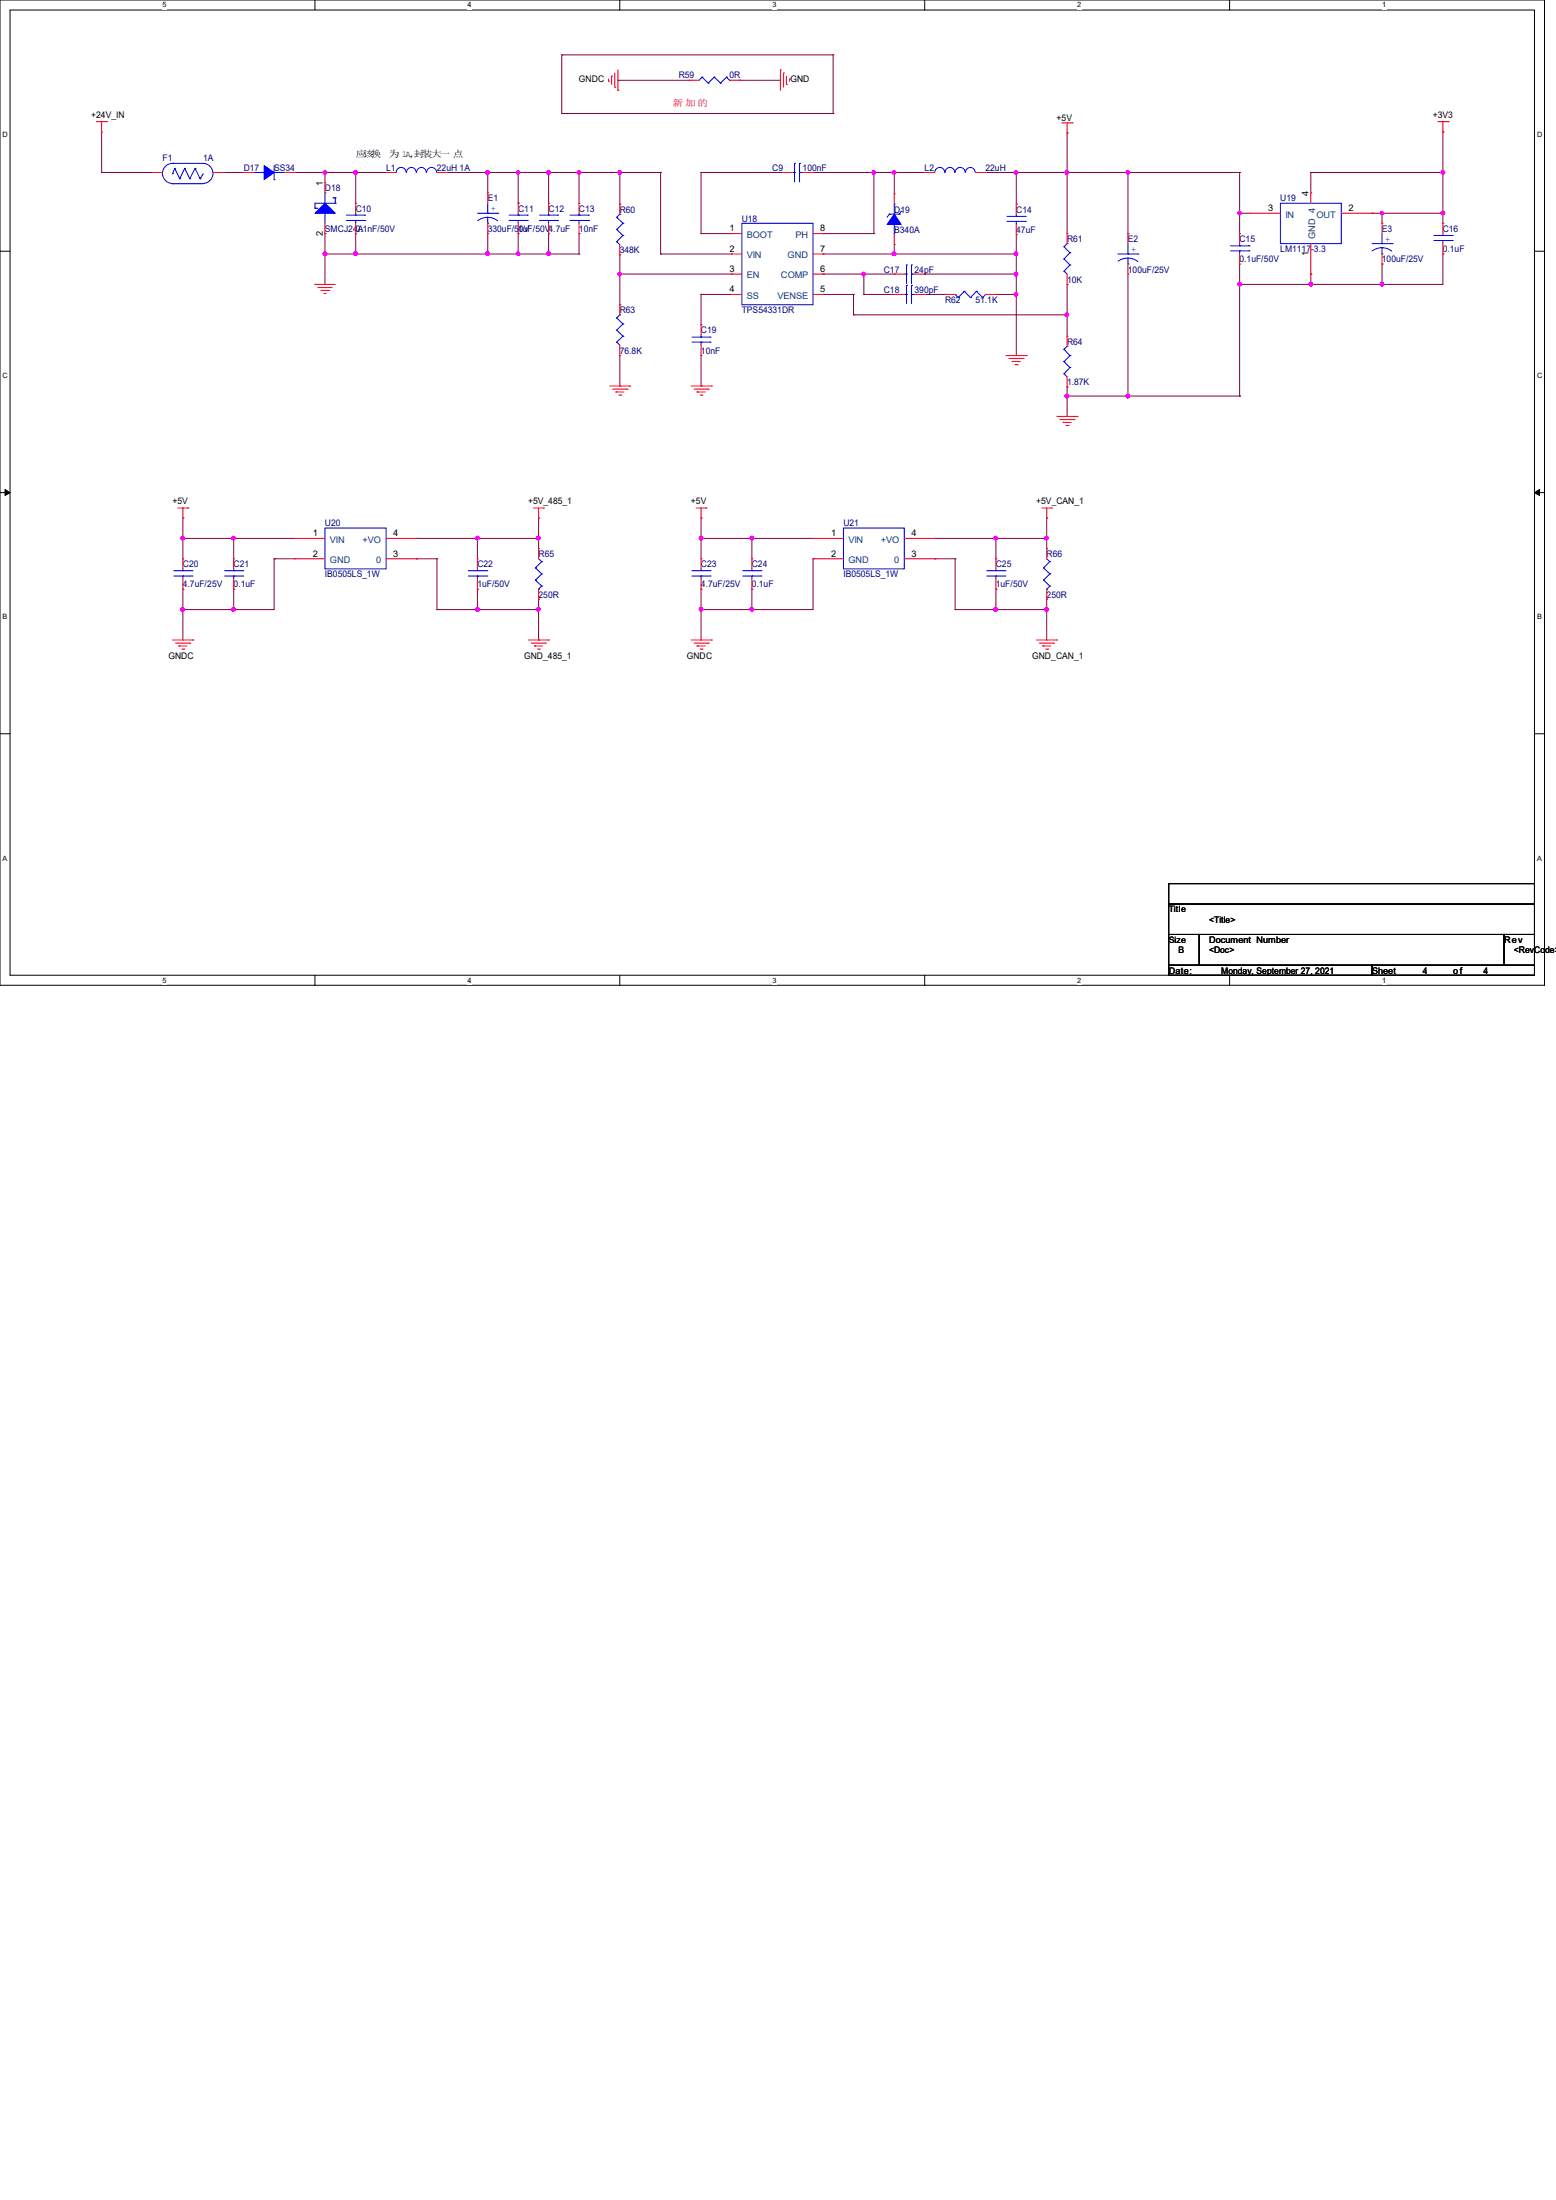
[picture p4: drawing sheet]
<svg xmlns="http://www.w3.org/2000/svg" width="210mm" height="297mm" viewBox="0 0 210 297" stroke-linecap="round" stroke-linejoin="round" font-family="sans-serif">
<path d="M0 0h208.4v133h-208.4zM1.4 1.4h205.7v130.3h-205.7z" fill="none" stroke="#000" stroke-width=".13"/>
<g fill="#fff">
<path d="M21.9 .1h.6v1.1h-.6z"/>
<path d="M21.9 131.8h.6v1.1h-.6z"/>
</g>
<path d="M42.5 0v1.4M42.5 131.7v1.3" fill="none" stroke="#000" stroke-width=".13"/>
<g fill="#fff">
<path d="M63.1 .1h.5v1.1h-.5z"/>
<path d="M63.1 131.8h.5v1.1h-.5z"/>
</g>
<path d="M83.7 0v1.4M83.7 131.7v1.3" fill="none" stroke="#000" stroke-width=".13"/>
<g fill="#fff">
<path d="M104.2 .1h.6v1.1h-.6z"/>
<path d="M104.2 131.8h.6v1.1h-.6z"/>
</g>
<path d="M124.8 0v1.4M124.8 131.7v1.3" fill="none" stroke="#000" stroke-width=".13"/>
<g fill="#fff">
<path d="M145.4 .1h.5v1.1h-.5z"/>
<path d="M145.4 131.8h.5v1.1h-.5z"/>
</g>
<path d="M165.9 0v1.4M165.9 131.7v1.3" fill="none" stroke="#000" stroke-width=".13"/>
<g fill="#fff">
<path d="M186.5 .1h.6v1.1h-.6z"/>
<path d="M186.5 131.8h.6v1.1h-.6z"/>
<path d="M.3 17.6h.8v1.1h-.8z"/>
<path d="M207.4 17.6h.8v1.1h-.8z"/>
<path d="M.3 50.2h.8v1.1h-.8z"/>
<path d="M207.4 50.2h.8v1.1h-.8z"/>
</g>
<path d="M0 33.9h1.4M207.1 33.9h1.3" fill="none" stroke="#000" stroke-width=".13"/>
<g fill="#fff">
<path d="M.3 82.8h.7v1.1h-.7z"/>
<path d="M207.4 82.8h.7v1.1h-.7z"/>
</g>
<path d="M0 66.5h1.4M207.1 66.5h1.3" fill="none" stroke="#000" stroke-width=".13"/>
<path d="M.7 66.1l.7 .4-.7 .4zM207.1 66.5l.7-.4v.8z" fill="#000" stroke="#000" stroke-width=".13"/>
<g fill="#fff">
<path d="M.3 115.3h.7v1.1h-.7z"/>
<path d="M207.4 115.3h.7v1.1h-.7z"/>
</g>
<path d="M0 99.1h1.4M207.1 99.1h1.3M157.7 119.3h49.4v2.7h-49.4zM157.7 122h49.4v4.2h-49.4zM157.7 126.2h4.1v4.1h-4.1zM157.7 130.3h27.5v1.4h-27.5zM161.8 126.2h41.2v4.1h-41.2zM185.2 130.3h21.9v1.4h-21.9zM203 126.2h4.1v4.1h-4.1z" fill="none" stroke="#000" stroke-width=".13"/>
<g fill="none" stroke="#800040" stroke-width=".13">
<path d="M13.7 17.8v5.5M75.8 15.3h.1M75.8 7.4h.1M75.8 7.4v7.9M75.8 15.3h36.6M75.8 7.4h36.6M83.4 10.8h.1M83.4 10.8h9.6M99.8 10.8h.1M99.8 10.8h5.5M112.4 15.3h.1M112.4 7.4h.1"/>
<path d="M112.4 7.4v7.9M144 17.9h.1M144 17.9v13.6M194.7 17.8h.1M194.7 17.8v12.3M13.7 23.3h.1M13.7 23.3h6.9M20.6 23.3h.1M30.1 23.3h.1M30.1 23.3h2.8M39.8 23.3h.1M39.8 23.3h12.3"/>
<path d="M43.9 31.5h.1M43.9 34.3h.1M43.9 23.3h.1M43.9 34.3h34.2M43.9 23.3v1.4M43.9 31.5v6.9M48 31.5h.1M48 34.3h.1M48 23.3h.1M48 23.3v4.1M48 31.5v2.8M52.1 23.3h.1"/>
<path d="M60.3 23.3h28.9M65.8 34.3h.1M65.8 23.3h.1M65.8 23.3v2.7M65.8 31.5v2.8M69.9 31.5h.1M69.9 23.3h.1M69.9 27.4h.1M69.9 34.3h.1M69.9 23.3v4.1M69.9 31.5v2.8M74 23.3h.1"/>
<path d="M74 34.3h.1M74 31.5h.1M74 23.3v4.1M74 31.5v2.8M78.1 23.3h.1M78.1 31.5h.1M78.1 34.3h.1M78.1 23.3v4.1M78.1 31.5v2.8M83.7 23.3h.1M83.7 37h.1M83.7 27.6h.1"/>
<path d="M83.7 23.3v4.3M83.7 34.4v6.7M83.7 37h15M89.2 34.3h.1M89.2 23.3h.1M89.2 34.3h9.5M89.2 23.3v11M94.6 39.8h.1M94.6 31.5h.1M94.6 23.3h.1M94.6 23.3h11M94.6 23.3v8.2"/>
<path d="M94.6 39.8v4.1M94.6 39.8h4.1M94.6 31.5h4.1M109.7 23.3h.1M109.7 23.3h15.1M111.1 31.5h.1M111.1 34.3h.1M111.1 37h.1M111.1 39.8h.1M111.1 34.3h26.1M111.1 39.8h4.1M111.1 31.5h6.8"/>
<path d="M111.1 37h9.6M115.2 39.8h.1M115.2 39.8v2.7M116.6 37h.1M116.6 39.8h.1M116.6 39.8h4.1M116.6 37v2.8M117.9 23.3h.1M117.9 31.5h.1M117.9 23.3v8.2M120.7 34.3h.1M120.7 23.3h.1"/>
<path d="M120.7 23.3v2.9M120.7 33v1.3M124.8 23.3h.1M124.8 37h.1M124.8 39.8h2.8M124.8 37h12.4M127.6 39.8h.1M133 23.3h.1M133 23.3h34.3M134.4 39.8h.1M134.4 39.8h2.8M137.2 23.3h.1"/>
<path d="M137.2 31.7h.1M137.2 34.3h.1M137.2 37h.1M137.2 39.8h.1M137.2 27.6h.1M137.2 23.3v4.3M137.2 31.7v16.3M144 38.4h.1M144 23.3h.1M144 38.4v7M152.2 31.5h.1M152.2 23.3h.1"/>
<path d="M152.2 23.3v8.2M152.2 37v16.5M167.3 28.8h.1M167.3 23.3h.1M167.3 38.4h.1M167.3 28.8h1.4M167.3 23.3v8.2M167.3 35.6v17.9M176.9 37h.1M176.9 38.4h.1M176.9 23.3h.1M176.9 23.3h17.8"/>
<path d="M176.9 23.3v2.7M176.9 37v1.4M185.2 28.8h.1M185.2 28.8h9.5M186.5 35.6h.1M186.5 38.4h.1M186.5 28.8h.1M186.5 28.8v1.3M186.5 35.6v2.8M194.7 23.3h.1M194.7 28.8h.1M194.7 34.3h.1"/>
<path d="M194.7 34.3v4.1h-27.4M83.7 41.1h.1M83.7 52.1h.1M83.7 48v4.1M94.6 52.1h.1M94.6 48v4.1M115.2 42.5h.1M115.2 42.5h28.8M144 42.5h.1M144 52.2h.1M144 53.5h.1M144 52.2v4"/>
<path d="M144 53.5h23.3M152.2 53.5h.1M167.3 53.5h.1M24.7 72.7h.1M24.7 69.9h.1M24.7 79.5h.1M24.7 72.7h15.1M24.7 69.9v5.5M24.7 79.5v6.9M31.5 72.7h.1M31.5 79.5h.1M31.5 72.7v2.7"/>
<path d="M31.5 79.5v2.8M37 75.4h.1M37 75.4h2.8M37 75.4v6.9h-12.3M56.2 72.7h.1M56.2 75.4h.1M56.2 75.4h2.8M56.2 72.7h16.5M59 75.4h.1M59 75.4v6.9M64.4 72.7h.1M64.4 79.5h.1"/>
<path d="M64.4 72.7v2.7M64.4 79.5v2.8M72.7 69.9h.1M72.7 72.7h.1M72.7 69.9v4.1M94.6 72.7h.1M94.6 69.9h.1M94.6 79.5h.1M94.6 72.7h15.1M94.6 69.9v5.5M94.6 79.5v6.9M101.5 79.5h.1"/>
<path d="M101.5 72.7h.1M101.5 72.7v2.7M101.5 79.5v2.8M109.7 75.4h.1M109.7 75.4v6.9h-15.1M126.2 72.7h.1M126.2 75.4h.1M126.2 75.4h2.7M126.2 72.7h15.1M128.9 75.4h.1M128.9 75.4v6.9M134.4 79.5h.1"/>
<path d="M134.4 72.7h.1M134.4 72.7v2.7M134.4 79.5v2.8M141.3 69.9h.1M141.3 72.7h.1M141.3 69.9v4.1M24.7 82.3h.1M31.5 82.3h.1M59 82.3h.1M59 82.3h13.7M64.4 82.3h.1M72.7 80.9h.1"/>
<path d="M72.7 86.4h.1M72.7 80.9v5.5M94.6 82.3h.1M101.5 82.3h.1M128.9 82.3h.1M128.9 82.3h12.4M134.4 82.3h.1M141.3 82.3h.1M141.3 80.9h.1M141.3 80.9v5.5"/>
</g>
<g fill="#f0f" stroke="#f0f" stroke-width=".13">
<circle cx="31.5" cy="72.6" r=".25"/>
<circle cx="24.6" cy="72.6" r=".25"/>
<circle cx="83.6" cy="37" r=".24"/>
<circle cx="117.9" cy="23.3" r=".24"/>
<circle cx="137.1" cy="23.3" r=".25"/>
<circle cx="120.6" cy="23.3" r=".25"/>
<circle cx="120.6" cy="34.2" r=".25"/>
<circle cx="137.1" cy="37" r=".25"/>
<circle cx="137.1" cy="34.2" r=".25"/>
<circle cx="144" cy="42.5" r=".24"/>
<circle cx="144" cy="53.5" r=".25"/>
<circle cx="137.1" cy="39.8" r=".25"/>
<circle cx="74" cy="23.3" r=".25"/>
<circle cx="83.6" cy="23.3" r=".24"/>
<circle cx="78.1" cy="23.3" r=".25"/>
<circle cx="194.7" cy="28.8" r=".24"/>
<circle cx="186.5" cy="38.3" r=".24"/>
<circle cx="176.9" cy="38.4" r=".25"/>
<circle cx="48" cy="34.2" r=".25"/>
<circle cx="65.8" cy="34.2" r=".25"/>
<circle cx="48" cy="23.3" r=".25"/>
<circle cx="43.9" cy="34.2" r=".25"/>
<circle cx="69.9" cy="34.2" r=".24"/>
<circle cx="74" cy="34.2" r=".25"/>
<circle cx="43.9" cy="23.3" r=".25"/>
<circle cx="144" cy="23.3" r=".25"/>
<circle cx="167.3" cy="28.8" r=".24"/>
<circle cx="152.2" cy="23.3" r=".24"/>
<circle cx="116.5" cy="37" r=".25"/>
<circle cx="186.5" cy="28.8" r=".23"/>
<circle cx="194.7" cy="23.3" r=".25"/>
<circle cx="167.3" cy="38.4" r=".25"/>
<circle cx="31.5" cy="82.3" r=".25"/>
<circle cx="24.6" cy="82.3" r=".25"/>
<circle cx="72.6" cy="72.6" r=".25"/>
<circle cx="64.4" cy="72.6" r=".25"/>
<circle cx="64.4" cy="82.3" r=".25"/>
<circle cx="72.6" cy="82.3" r=".25"/>
<circle cx="94.6" cy="72.6" r=".25"/>
<circle cx="94.6" cy="82.3" r=".25"/>
<circle cx="101.5" cy="82.3" r=".25"/>
<circle cx="134.4" cy="82.3" r=".25"/>
<circle cx="141.2" cy="82.3" r=".25"/>
<circle cx="134.4" cy="72.6" r=".25"/>
<circle cx="141.2" cy="72.6" r=".25"/>
<circle cx="101.5" cy="72.6" r=".25"/>
<circle cx="65.8" cy="23.3" r=".25"/>
<circle cx="69.9" cy="23.3" r=".24"/>
<circle cx="152.2" cy="53.5" r=".24"/>
</g>
<g fill="none" stroke="#f00" stroke-width=".13">
<path d="M13 16.4h1.4M13.7 17.8h.1M13.7 16.4v1.4M14.4 16.4h.1M82.1 11h.1M82.1 10.7v.3M82.5 10.3h.1M82.5 10.3v1.1M83 11.8h.1M83 9.9v1.9M83.4 12.2h.1M83.4 9.4v2.8"/>
<path d="M93 10.8h.1M93 10.8h1.4M98.5 10.8h1.3M99.8 10.8h.1M105.3 9.4h.1M105.3 9.4v2.8M105.7 9.9h.1M105.7 9.9v1.9M106.1 11.4h.1M106.1 10.3v1.1M106.6 10.7h.1M106.6 10.7v.3"/>
<path d="M143.3 16.6h1.4M144 17.9h.1M144 16.6v1.3M144.7 16.6h.1M194.1 16.4h1.4M194.7 17.8h.1M194.7 16.4v1.4M195.5 16.4h.1M20.6 23.3h.1M20.6 23.3h1.3M28.8 23.3h1.3M30.1 23.3h.1"/>
<path d="M32.9 23.3h.1M32.9 23.3h1.4M38.4 23.3h1.4M39.8 23.3h.1M42.5 38.4h.1M42.5 38.4h2.8M42.9 38.8h.1M42.9 38.8h1.9M43.3 39.2h1.1M43.7 39.6h.1M43.7 39.6h.3M43.9 31.5h.1"/>
<path d="M43.9 24.7h.1M43.9 24.7v1.3M43.9 30.1v1.4M44.4 39.2h.1M48 27.4h.1M48 31.5h.1M48 27.4v1.4M48 30.1v1.4M52.1 23.3h.1M52.1 23.3h1.4M59 23.3h1.3M60.3 23.3h.1"/>
<path d="M65.8 26h.1M65.8 31.5h.1M65.8 26v1.4M65.8 30.1v1.4M69.9 27.4h.1M69.9 31.5h.1M69.9 27.4v1.4M69.9 30.1v1.4M74 27.4h.1M74 31.5h.1M74 27.4v1.4M74 30.1v1.4"/>
<path d="M78.1 27.4h.1M78.1 31.5h.1M78.1 27.4v1.4M78.1 30.1v1.4M83.7 34.4h.1M83.7 27.6h.1M83.7 27.6v1.3M83.7 33v1.4M98.7 31.5h.1M98.7 34.3h.1M98.7 37h.1M98.7 39.8h.1"/>
<path d="M98.7 37h1.4M98.7 39.8h1.4M98.7 31.5h1.4M98.7 34.3h1.4M105.6 23.3h.1M105.6 23.3h1.4M108.3 23.3h1.4M109.7 23.3h.1M109.7 37h1.4M109.7 39.8h1.4M109.7 31.5h1.4M109.7 34.3h1.4"/>
<path d="M111.1 39.8h.1M111.1 37h.1M111.1 34.3h.1M111.1 31.5h.1M120.7 37h.1M120.7 39.8h.1M120.7 33h.1M120.7 26.2h.1M120.7 37h1.3M120.7 39.8h1.3M120.7 26.2v1.4M120.7 31.7v1.3"/>
<path d="M123.4 37h1.4M123.4 39.8h1.4M124.8 37h.1M124.8 39.8h.1M124.8 23.3h.1M124.8 23.3h1.4M127.6 39.8h.1M127.6 39.8h1.3M131.7 23.3h1.3M133 23.3h.1M133 39.8h1.4M134.4 39.8h.1"/>
<path d="M137.2 27.6h.1M137.2 31.7h.1M137.2 27.6v1.3M137.2 30.3v1.4M144 38.4h.1M144 31.5h.1M144 31.5v1.4M144 37v1.4M152.2 31.5h.1M152.2 37h.1M152.2 31.5v1.4M152.2 35.6v1.4"/>
<path d="M167.3 31.5h.1M167.3 35.6h.1M167.3 31.5v1.4M167.3 34.3v1.3M168.7 28.8h.1M168.7 28.8h4.1M176.9 37h.1M176.9 26h.1M176.9 26v1.4M176.9 32.9v4.1M181 28.8h4.2M185.2 28.8h.1"/>
<path d="M186.5 30.1h.1M186.5 35.6h.1M186.5 30.1v1.4M186.5 34.3v1.3M194.7 30.1h.1M194.7 34.3h.1M194.7 30.1v1.4M194.7 32.9v1.4M82.3 52.1h2.7M82.7 52.5h1.9M83.1 52.9h.1M83.1 52.9h1.1"/>
<path d="M83.5 53.3h.3M83.7 48h.1M83.7 41.1h.1M83.7 41.1v1.4M83.7 46.6v1.4M83.8 53.3h.1M84.6 52.5h.1M85 52.1h.1M93.3 52.1h2.7M93.7 52.5h1.9M94.1 52.9h.1M94.1 52.9h1.1"/>
<path d="M94.5 53.3h.2M94.6 43.9h.1M94.6 48h.1M94.6 43.9v1.4M94.6 46.6v1.4M94.7 53.3h.1M95.6 52.5h.1M96 52.1h.1M135.8 48h2.7M136.2 48.4h1.9M136.6 48.8h.1M136.6 48.8h1.1"/>
<path d="M137 49.2h.3M137.3 49.2h.1M138.1 48.4h.1M138.5 48h.1M142.6 56.2h2.8M143 56.6h1.9M143.5 57h.1M143.5 57h1.1M143.8 57.4h.3M144 52.2h.1M144 45.4h.1M144 45.4v1.3"/>
<path d="M144 50.9v1.3M144.1 57.4h.1M144.9 56.6h.1M145.4 56.2h.1M24 68.6h1.4M24.7 69.9h.1M24.7 75.4h.1M24.7 79.5h.1M24.7 68.6v1.3M24.7 75.4v1.4M24.7 78.1v1.4M25.4 68.6h.1"/>
<path d="M31.5 75.4h.1M31.5 79.5h.1M31.5 75.4v1.4M31.5 78.1v1.4M39.8 72.7h.1M39.8 75.4h.1M39.8 72.7h4.1M39.8 75.4h4.1M52.1 72.7h4.1M52.1 75.4h4.1M56.2 75.4h.1M56.2 72.7h.1"/>
<path d="M64.4 75.4h.1M64.4 79.5h.1M64.4 75.4v1.4M64.4 78.1v1.4M72 68.6h1.4M72.7 69.9h.1M72.7 74h.1M72.7 68.6v1.3M72.7 74v1.4M72.7 79.5v1.4M73.4 68.6h.1M93.9 68.6h1.4"/>
<path d="M94.6 69.9h.1M94.6 75.4h.1M94.6 79.5h.1M94.6 68.6v1.3M94.6 75.4v1.4M94.6 78.1v1.4M95.3 68.6h.1M101.5 75.4h.1M101.5 79.5h.1M101.5 75.4v1.4M101.5 78.1v1.4M109.7 72.7h.1"/>
<path d="M109.7 75.4h.1M109.7 72.7h4.1M109.7 75.4h4.1M122 72.7h4.2M122 75.4h4.2M126.2 75.4h.1M126.2 72.7h.1M134.4 75.4h.1M134.4 79.5h.1M134.4 75.4v1.4M134.4 78.1v1.4M140.6 68.6h1.3"/>
<path d="M141.3 69.9h.1M141.3 74h.1M141.3 68.6v1.3M141.3 74v1.4M141.3 79.5v1.4M141.9 68.6h.1M23.3 86.4h2.7M23.7 86.8h1.9M24.1 87.2h.1M24.1 87.2h1.1M24.6 87.6h.2M24.8 87.6h.1"/>
<path d="M25.6 86.8h.1M26 86.4h.1M71.3 86.4h2.7M71.7 86.8h1.9M72.1 87.2h.1M72.1 87.2h1.1M72.6 87.6h.2M72.7 80.9h.1M72.8 87.6h.1M73.6 86.8h.1M74 86.4h.1M93.3 86.4h2.7"/>
<path d="M93.7 86.8h1.9M94.1 87.2h.1M94.1 87.2h1.1M94.5 87.6h.2M94.7 87.6h.1M95.6 86.8h.1M96 86.4h.1M139.9 86.4h2.7M140.3 86.8h1.9M140.7 87.2h.1M140.7 87.2h1.1M141.1 87.6h.3"/>
<path d="M141.3 80.9h.1M141.4 87.6h.1M142.2 86.8h.1M142.6 86.4h.1"/>
</g>
<g fill="none" stroke="#00f" stroke-width=".13">
<path d="M94.7 10.4h.1M94.7 10.4l-.3 .4M94.7 10.4l.9 .8M95.6 11.2h.1M96.4 10.4h.1M96.4 10.4l-.8 .8M96.4 10.4l.8 .8M97.2 11.2h.1M98 10.4h.1M98 10.4l-.8 .8M98 10.4l.5 .4M98.5 10.8h.1"/>
<path d="M23.3 23.5h.1M23.3 22.1h4.1a1.36 1.36 0 0 1 1.3 1.3 1.36 1.36 0 0 1-1.3 1.4M23.3 22.1h.1M23.3 24.8h.1M23.3 22.1a1.35 1.35 0 0 0-1.4 1.3 1.35 1.35 0 0 0 1.4 1.4M23.3 24.8h4.1M23.6 22.7h.1M23.6 22.7l.7 1.4M23.6 22.7l-.3 .8M24.3 24.1h.1M24.9 22.7h.1M24.9 22.7l.7 1.4"/>
<path d="M24.9 22.7l-.6 1.4M25.6 24.1h.1M26.3 22.7h.1M26.3 22.7l.7 1.4M26.3 22.7l-.7 1.4M27 24.1h.1M27.4 23.5l-.4 .6M34.3 23.3h1.3M35.6 23.3h.1M37 24.3h.1M37 22.4v1.9M37 23.3h1.4"/>
<path d="M38.4 23.3h.1M42.5 28.1h.1M42.5 28.1h.3M42.8 28.1h.1M43.9 28.8h.1M43.9 26h.1M43.9 26v1.4M43.9 28.8v1.3M45 26.7h.1M45 26.7h.3M45.3 27.4h.1M45.3 26.7h.1"/>
<path d="M45.3 27.4h-2.8v.7M45.3 26.7v.7M46.7 29.8h2.5M46.7 29h2.5M48 29h.1M48 29.8h.1M48 28.8v.2M48 29.8v.3M49.2 29.8h.1M49.2 29h.1M53.5 23.3a.68 .68 0 0 1 .6-.7 .68 .68 0 0 1 .7 .7M54.9 23.3a.66 .66 0 0 1 .6-.7 .66 .66 0 0 1 .7 .7"/>
<path d="M56.2 23.3a.66 .66 0 0 1 .7-.7 .66 .66 0 0 1 .6 .7M57.6 23.3a.68 .68 0 0 1 .7-.7 .68 .68 0 0 1 .6 .7M64.4 28.8h2.8M65.8 30.1h.1M65.8 28.8h.1M65.8 29.3a2.18 2.18 0 0 1 1.4 .5M65.8 29.3a2.19 2.19 0 0 0-1.3 .5M65.8 27.4v1.4M65.8 29.3v.8M67.2 28.8h.1M68.7 29.8h2.5M68.7 29h2.5"/>
<path d="M69.9 29h.1M69.9 29.8h.1M69.9 28.8v.2M69.9 29.8v.3M71.2 29.8h.1M71.2 29h.1M72.8 29.8h2.5M72.8 29h2.5M74 29h.1M74 29.8h.1M74 28.8v.2M74 29.8v.3"/>
<path d="M75.3 29.8h.1M75.3 29h.1M76.9 29.8h2.5M76.9 29h2.5M78.1 29h.1M78.1 29.8h.1M78.1 28.8v.2M78.1 29.8v.3M79.4 29.8h.1M79.4 29h.1M83.2 32.6h.1M83.2 31h.1"/>
<path d="M83.2 29.3h.1M83.2 32.6l.5 .4M83.2 31l.9 .8M83.2 29.3l.9 .8M83.7 28.9h.1M83.7 28.9l-.5 .4M84.1 31.8h.1M84.1 30.1h.1M84.1 31.8l-.9 .8M84.1 30.1l-.9 .9M100.1 30.1h9.6v11h-9.6zM107 23.3h.2"/>
<path d="M107.2 23.3h.1M107.2 22.1h.1M107.2 22.1v2.5M107.9 22.1h.1M107.9 23.3h.1M107.9 23.3h.4M107.9 22.1v2.5M120 28.9h.1M120 28.9l-.3 .4M120 28.9h1.4M120.7 30.3h.1M120.7 27.6h.1"/>
<path d="M120.7 27.6v1.3M120.7 30.3v1.4M121.4 28.9h.1M121.6 28.5h.1M121.6 28.5l-.2 .4M122 37h.3M122 39.8h.3M122.3 37h.1M122.3 35.8h.1M122.3 39.8h.1M122.3 38.5h.1M122.3 35.8v2.5"/>
<path d="M122.3 38.5v2.5M123 35.8h.1M123 37h.1M123 38.5h.1M123 39.8h.1M123 37h.4M123 35.8v2.5M123 38.5v2.5M123 39.8h.4M126.2 23.3a.68 .68 0 0 1 .6-.7 .68 .68 0 0 1 .7 .7M127.6 23.3a.66 .66 0 0 1 .6-.7 .66 .66 0 0 1 .7 .7M128.9 23.3a.68 .68 0 0 1 .7-.7 .68 .68 0 0 1 .7 .7"/>
<path d="M128.9 39.8h.1M128.9 39.8l.4 .4M130.1 39.3h.1M130.1 39.3l.9 .9M130.1 39.3l-.8 .9M130.3 23.3a.66 .66 0 0 1 .7-.7 .66 .66 0 0 1 .6 .7M131.8 39.3h.1M131.8 39.3l.8 .9M131.8 39.3l-.8 .9M133 39.8l-.4 .4M135.9 29.9h2.5M135.9 29.2h2.5"/>
<path d="M137.2 29.2h.1M137.2 29.9h.1M137.2 28.9v.3M137.2 29.9v.4M138.4 29.9h.1M138.4 29.2h.1M143.6 36.6h.1M143.6 35h.1M143.6 33.3h.1M143.6 36.6l.4 .4M143.6 35l.8 .8M143.6 33.3l.8 .8"/>
<path d="M144 32.9h.1M144 32.9l-.4 .4M144.4 35.8h.1M144.4 34.1h.1M144.4 35.8l-.8 .8M144.4 34.1l-.8 .9M150.9 34.3h2.7M152.2 35.6h.1M152.2 34.3h.1M152.2 34.8a2.2 2.2 0 0 1 1.3 .5M152.2 34.8a2.18 2.18 0 0 0-1.3 .5M152.2 32.9v1.4"/>
<path d="M152.2 34.8v.8M153.6 34.3h.1M166.1 33.9h2.5M166.1 33.2h2.5M167.3 33.2h.1M167.3 33.9h.1M167.3 32.9v.3M167.3 33.9v.4M168.6 33.9h.1M168.6 33.2h.1M172.8 27.4h8.2v5.5h-8.2zM185.2 32.9h2.7"/>
<path d="M186.5 34.3h.1M186.5 32.9h.1M186.5 33.4a2.18 2.18 0 0 1 1.3 .5M186.5 33.4a2.17 2.17 0 0 0-1.3 .5M186.5 31.5v1.4M186.5 33.4v.9M187.9 32.9h.1M193.5 32.5h2.5M193.5 31.8h2.5M194.7 31.8h.1M194.7 32.5h.1M194.7 31.5v.3"/>
<path d="M194.7 32.5v.4M196 32.5h.1M196 31.8h.1M83.2 46.2h.1M83.2 44.6h.1M83.2 42.9h.1M83.2 46.2l.5 .4M83.2 44.6l.9 .8M83.2 42.9l.9 .8M83.7 42.5h.1M83.7 42.5l-.5 .4M84.1 45.4h.1"/>
<path d="M84.1 43.7h.1M84.1 45.4l-.9 .8M84.1 43.7l-.9 .9M93.4 46.2h2.4M93.4 45.5h2.4M94.6 45.5h.1M94.6 46.2h.1M94.6 45.3v.2M94.6 46.2v.4M95.8 46.2h.1M95.8 45.5h.1M129.3 40.2h.1"/>
<path d="M131 40.2h.1M132.6 40.2h.1M143.6 50.5h.1M143.6 48.8h.1M143.6 47.2h.1M143.6 50.5l.4 .4M143.6 48.8l.8 .8M143.6 47.2l.8 .8M144 46.7h.1M144 46.7l-.4 .5M144.4 49.6h.1M144.4 48h.1"/>
<path d="M144.4 49.6l-.8 .9M144.4 48l-.8 .8M23.5 77.8h2.4M23.5 77h2.4M24.7 77h.1M24.7 77.8h.1M24.7 76.8v.2M24.7 77.8v.3M25.9 77.8h.1M25.9 77h.1M30.3 77.8h2.5M30.3 77h2.5"/>
<path d="M31.5 77h.1M31.5 77.8h.1M31.5 76.8v.2M31.5 77.8v.3M32.8 77.8h.1M32.8 77h.1M43.9 71.3h8.2v5.5h-8.2zM63.2 77.8h2.5M63.2 77h2.5M64.4 77h.1M64.4 77.8h.1M64.4 76.8v.2"/>
<path d="M64.4 77.8v.3M65.7 77.8h.1M65.7 77h.1M72.3 76.7h.1M72.3 78.3h.1M72.3 76.7l.8 .8M72.3 78.3l.8 .8M72.7 79.5h.1M72.7 75.4l.4 .4M73.1 75.8h.1M73.1 77.5h.1M73.1 79.1h.1"/>
<path d="M73.1 75.8l-.8 .9M73.1 77.5l-.8 .8M73.1 79.1l-.4 .4M93.4 77.8h2.4M93.4 77h2.4M94.6 77h.1M94.6 77.8h.1M94.6 76.8v.2M94.6 77.8v.3M95.8 77.8h.1M95.8 77h.1M100.2 77.8h2.5"/>
<path d="M100.2 77h2.5M101.5 77h.1M101.5 77.8h.1M101.5 76.8v.2M101.5 77.8v.3M102.7 77.8h.1M102.7 77h.1M113.8 71.3h8.2v5.5h-8.2zM133.2 77.8h2.4M133.2 77h2.4M134.4 77h.1M134.4 77.8h.1"/>
<path d="M134.4 76.8v.2M134.4 77.8v.3M135.6 77.8h.1M135.6 77h.1M140.8 76.7h.1M140.8 78.3h.1M140.8 76.7l.9 .8M140.8 78.3l.9 .8M141.3 79.5h.1M141.3 75.4l.4 .4M141.7 75.8h.1M141.7 77.5h.1"/>
<path d="M141.7 79.1h.1M141.7 75.8l-.9 .9M141.7 77.5l-.9 .8M141.7 79.1l-.4 .4"/>
</g>
<g fill="#00f" stroke="#00f" stroke-width=".13">
<path d="M43.9 27.4l1.4 1.4h-2.8z"/>
<path d="M120.7 28.9l.9 1.4h-1.9z" fill-rule="evenodd"/>
<path d="M35.6 22.4l1.4 .9-1.4 1z" fill-rule="evenodd"/>
</g>
<g font-size="1.2">
<text x="78.1" y="11.1">GNDC</text>
<text x="106.7" y="11.1">GND</text>
<text x="12.3" y="16">+24V_IN</text>
<text x="142.6" y="16.3">+5V</text>
<text x="193.4" y="16">+3V3</text>
<text x="48" y="21.2">应该换</text>
<text x="52.5" y="21.2">为 1A,封装大一 点</text>
<text x="43.6" y="25.1" transform="rotate(-90 43.6 25.1)">1</text>
<text x="171.1" y="28.5">3</text>
<text x="176.6" y="26.5" transform="rotate(-90 176.6 26.5)">4</text>
<text x="182" y="28.5">2</text>
<text x="43.6" y="31.8" transform="rotate(-90 43.6 31.8)">2</text>
<text x="98.5" y="31.2">1</text>
<text x="98.5" y="34">2</text>
<text x="110.7" y="34">7</text>
<text x="110.7" y="31.2">8</text>
<text x="176.6" y="34.6" transform="rotate(-90 176.6 34.6)">1</text>
<text x="98.5" y="36.7">3</text>
<text x="98.5" y="39.5">4</text>
<text x="110.7" y="39.5">5</text>
<text x="110.7" y="36.7">6</text>
<text x="23.3" y="68.1">+5V</text>
<text x="71.3" y="68.1">+5V_485_1</text>
<text x="93.3" y="68.1">+5V</text>
<text x="139.9" y="68.1">+5V_CAN_1</text>
<text x="42.2" y="72.4">1</text>
<text x="42.2" y="75.1">2</text>
<text x="53.1" y="75.1">3</text>
<text x="53.1" y="72.4">4</text>
<text x="112.2" y="72.4">1</text>
<text x="112.2" y="75.1">2</text>
<text x="123" y="75.1">3</text>
<text x="123" y="72.4">4</text>
<text x="22.7" y="88.9">GNDC</text>
<text x="70.7" y="88.9">GND_485_1</text>
<text x="92.7" y="88.9">GNDC</text>
<text x="139.3" y="88.9">GND_CAN_1</text>
<text x="157.7" y="123.1">Title</text>
<text x="163.2" y="124.6">&lt;Title&gt;</text>
<text x="157.7" y="131.4">Date:</text>
<text x="157.7" y="127.3">Size</text>
<text x="159.1" y="128.7">B</text>
<text x="163.2" y="128.7">&lt;Doc&gt;</text>
<text x="163.2" y="127.3">Document Number</text>
<text x="164.8" y="131.4">Monday, September 27, 2021</text>
<text x="185.2" y="131.4">Sheet</text>
<text x="192" y="131.4">4</text>
<text x="196.1" y="131.4">of</text>
<text x="200.2" y="131.4">4</text>
<text x="203" y="127.3">Rev</text>
<text x="204.3" y="128.7">&lt;RevCode&gt;</text>
</g>
<g font-size="1.2" fill="#000080">
<text x="91.6" y="10.6">R59</text>
<text x="98.5" y="10.6">0R</text>
<text x="21.9" y="21.7">F1</text>
<text x="27.4" y="21.7">1A</text>
<text x="32.9" y="23.1">D17</text>
<text x="37" y="23.1">SS34</text>
<text x="52.1" y="23.1">L1</text>
<text x="59" y="23.1">22uH 1A</text>
<text x="104.2" y="23.1">C9</text>
<text x="108.3" y="23.1">100nF</text>
<text x="124.8" y="23.1">L2</text>
<text x="133" y="23.1">22uH</text>
<text x="43.9" y="25.8">D18</text>
<text x="48" y="28.6">C10</text>
<text x="65.8" y="27.2">E1</text>
<text x="69.9" y="28.6">C11</text>
<text x="74" y="28.6">C12</text>
<text x="78.1" y="28.6">C13</text>
<text x="83.6" y="28.7">R60</text>
<text x="100.1" y="29.9">U18</text>
<text x="120.7" y="28.7">D19</text>
<text x="137.1" y="28.7">C14</text>
<text x="172.8" y="27.2">U19</text>
<text x="43.9" y="31.3">SMCJ24A</text>
<text x="48" y="31.3">0.1nF/50V</text>
<text x="65.8" y="31.3">330uF/50V</text>
<text x="69.9" y="31.3">1uF/50V4.7uF</text>
<text x="78.1" y="31.3">10nF</text>
<text x="83.6" y="34.2">348K</text>
<text x="120.7" y="31.5">B340A</text>
<text x="137.1" y="31.5">47uF</text>
<text x="144" y="32.7">R61</text>
<text x="152.2" y="32.7">E2</text>
<text x="167.3" y="32.7">C15</text>
<text x="167.3" y="35.4">0.1uF/50V</text>
<text x="172.8" y="34">LM1117-3.3</text>
<text x="186.5" y="31.3">E3</text>
<text x="186.5" y="35.4">100uF/25V</text>
<text x="194.7" y="31.3">C16</text>
<text x="194.7" y="34">0.1uF</text>
<text x="119.3" y="36.8">C17</text>
<text x="119.3" y="39.5">C18</text>
<text x="123.4" y="36.8">24pF</text>
<text x="123.4" y="39.5">390pF</text>
<text x="127.5" y="40.9">R62</text>
<text x="131.6" y="40.9">51.1K</text>
<text x="144" y="38.1">10K</text>
<text x="152.2" y="36.8">100uF/25V</text>
<text x="83.6" y="42.3">R63</text>
<text x="83.6" y="47.8">76.8K</text>
<text x="94.6" y="45">C19</text>
<text x="94.6" y="47.8">10nF</text>
<text x="100.1" y="42.3">TPS54331DR</text>
<text x="144" y="46.5">R64</text>
<text x="144" y="52">1.87K</text>
<text x="43.9" y="71.1">U20</text>
<text x="113.8" y="71.1">U21</text>
<text x="24.7" y="76.6">C20</text>
<text x="31.5" y="76.6">C21</text>
<text x="43.9" y="77.9">IB0505LS_1W</text>
<text x="64.4" y="76.6">C22</text>
<text x="72.7" y="75.2">R65</text>
<text x="94.6" y="76.6">C23</text>
<text x="101.5" y="76.6">C24</text>
<text x="113.8" y="77.9">IB0505LS_1W</text>
<text x="134.4" y="76.6">C25</text>
<text x="141.3" y="75.2">R66</text>
<text x="24.7" y="79.3">4.7uF/25V</text>
<text x="31.5" y="79.3">0.1uF</text>
<text x="64.4" y="79.3">1uF/50V</text>
<text x="72.7" y="80.7">250R</text>
<text x="94.6" y="79.3">4.7uF/25V</text>
<text x="101.5" y="79.3">0.1uF</text>
<text x="134.4" y="79.3">1uF/50V</text>
<text x="141.3" y="80.7">250R</text>
</g>
<text font-size="1.2" fill="#f00" x="90.8" y="14.3">新 加 的</text>
<g font-size="1.2" fill="#004080">
<text x="173.5" y="29.4">IN</text>
<text x="177.7" y="29.4">OUT</text>
<text x="100.8" y="32.1">BOOT</text>
<text x="100.8" y="34.9">VIN</text>
<text x="106.3" y="34.9">GND</text>
<text x="107.4" y="32.1">PH</text>
<text x="177.5" y="32.2" transform="rotate(-90 177.5 32.2)">GND 4</text>
<text x="100.8" y="37.6">EN</text>
<text x="100.8" y="40.3">SS</text>
<text x="104.9" y="40.3">VENSE</text>
<text x="105.4" y="37.6">COMP</text>
<text x="44.5" y="73.3">VIN</text>
<text x="44.5" y="76">GND</text>
<text x="48.9" y="73.3">+VO</text>
<text x="50.8" y="76">0</text>
<text x="114.5" y="73.3">VIN</text>
<text x="114.5" y="76">GND</text>
<text x="118.9" y="73.3">+VO</text>
<text x="120.7" y="76">0</text>
</g>
<g font-size="1.1" fill="#00f">
<text x="66.3" y="28.5">+</text>
<text x="152.7" y="34">+</text>
<text x="186.9" y="32.6">+</text>
</g>
<g font-size="1">
<text x="21.9" y="1">5</text>
<text x="63.1" y="1">4</text>
<text x="104.2" y="1">3</text>
<text x="145.4" y="1">2</text>
<text x="186.5" y="1">1</text>
<text x=".3" y="18.5">D</text>
<text x="207.5" y="18.5">D</text>
<text x=".3" y="51">C</text>
<text x="207.5" y="51">C</text>
<text x=".3" y="83.6">B</text>
<text x="207.5" y="83.6">B</text>
<text x=".3" y="116.2">A</text>
<text x="207.5" y="116.2">A</text>
<text x="21.9" y="132.7">5</text>
<text x="63.1" y="132.7">4</text>
<text x="104.2" y="132.7">3</text>
<text x="145.4" y="132.7">2</text>
<text x="186.5" y="132.7">1</text>
</g>
</svg>
